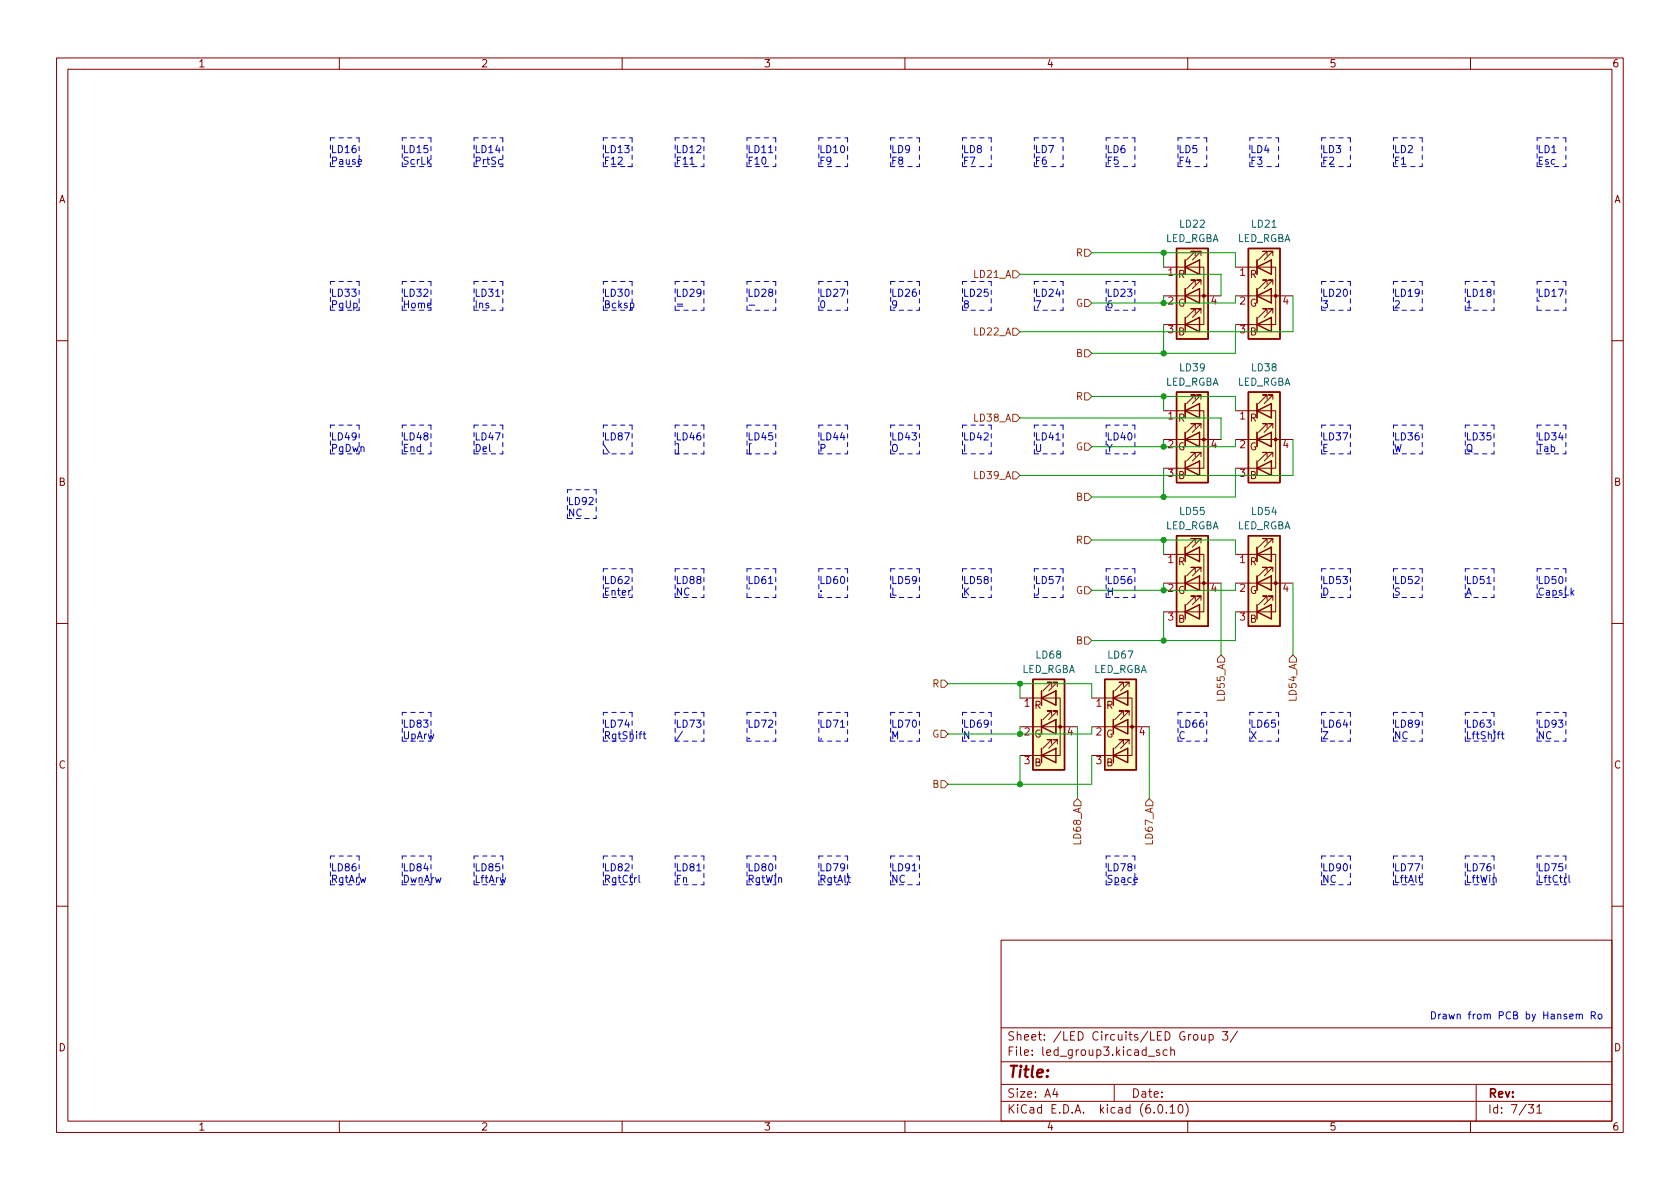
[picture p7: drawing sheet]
<svg xmlns="http://www.w3.org/2000/svg" width="297mm" height="210mm" viewBox="0 0 297 210" stroke-linecap="round" stroke-linejoin="round" font-family="sans-serif">
<g fill="none" stroke="#840000" stroke-width=".18">
<path d="M10 10.2h277v190.1h-277zM12 12.2h273v186.1h-273zM60 10.2v2M110 10.2v2M160 10.2v2M210 10.2v2M260 10.2v2M205.7 47.2h7.2v10.2h-7.2M205.7 52.3h2.6M209.5 51v2.6M209.5 46v2.5M209.5 52.3h6.4"/>
<path d="M211.3 55.4v-.8h-.7h.7l-1.5 1.5M211.3 50.3v-.8h-.7h.7l-1.5 1.5M211.3 45.2v-.8h-.7h.7l-1.5 1.6M212.1 51v2.6zM212.1 51h.1M212.1 46v2.5zM212.1 46h.1M212.3 55.4v-.8h-.7h.7l-1.5 1.5M212.3 50.3v-.8h-.7h.7l-1.5 1.5M212.3 45.2v-.8h-.7h.7l-1.5 1.6M218.4 47.2h7.2v10.2h-7.2M218.4 52.3h2.6"/>
<path d="M222.2 51v2.6M222.2 46v2.5M222.2 52.3h6.4M224 55.4v-.8h-.7h.7l-1.5 1.5M224 50.3v-.8h-.7h.7l-1.5 1.5M224 45.2v-.8h-.7h.7l-1.5 1.6M224.8 51v2.6zM224.8 51h.1M224.8 46v2.5zM224.8 46h.1M225 55.4v-.8h-.7h.7l-1.5 1.5M225 50.3v-.8h-.7h.7l-1.5 1.5"/>
<path d="M225 45.2v-.8h-.7h.7l-1.5 1.6M10 60.2h2M205.7 72.6h7.2v10.2h-7.2M205.7 77.7h2.6M209.5 76.4v2.6M209.5 71.4v2.5M209.5 77.7h6.4M211.3 75.7v-.8h-.7h.7l-1.5 1.5M211.3 70.6v-.8h-.7h.7l-1.5 1.6M212.1 76.4v2.6zM212.1 76.4h.1M212.1 71.4v2.5z"/>
<path d="M212.1 71.4h.1M212.3 75.7v-.8h-.7h.7l-1.5 1.5M212.3 70.6v-.8h-.7h.7l-1.5 1.6M218.4 72.6h7.2v10.2h-7.2M218.4 77.7h2.6M222.2 76.4v2.6M222.2 71.4v2.5M222.2 77.7h6.4M224 75.7v-.8h-.7h.7l-1.5 1.5M224 70.6v-.8h-.7h.7l-1.5 1.6M224.8 76.4v2.6zM224.8 76.4h.1"/>
<path d="M224.8 71.4v2.5zM224.8 71.4h.1M225 75.7v-.8h-.7h.7l-1.5 1.5M225 70.6v-.8h-.7h.7l-1.5 1.6M285 60.2h2M205.7 98h7.2v10.2h-7.2M209.5 96.8v2.5M211.3 96v-.8h-.7h.7l-1.5 1.6M211.3 80.8v-.8h-.7h.7l-1.5 1.5M212.1 96.8v2.5zM212.1 96.8h.1M212.3 96v-.8h-.7h.7l-1.5 1.6"/>
<path d="M212.3 80.8v-.8h-.7h.7l-1.5 1.5M218.4 98h7.2v10.2h-7.2M222.2 96.8v2.5M224 96v-.8h-.7h.7l-1.5 1.6M224 80.8v-.8h-.7h.7l-1.5 1.5M224.8 96.8v2.5zM224.8 96.8h.1M225 96v-.8h-.7h.7l-1.5 1.6M225 80.8v-.8h-.7h.7l-1.5 1.5M10 110.2h2M205.7 103.1h2.6M209.5 101.8v2.6"/>
<path d="M209.5 103.1h6.4M211.3 106.2v-.8h-.7h.7l-1.5 1.5M211.3 101.1v-.8h-.7h.7l-1.5 1.5M212.1 101.8v2.6zM212.1 101.8h.1M212.3 106.2v-.8h-.7h.7l-1.5 1.5M212.3 101.1v-.8h-.7h.7l-1.5 1.5M218.4 103.1h2.6M222.2 101.8v2.6M222.2 103.1h6.4M224 106.2v-.8h-.7h.7l-1.5 1.5M224 101.1v-.8h-.7h.7l-1.5 1.5"/>
<path d="M224.8 101.8v2.6zM224.8 101.8h.1M225 106.2v-.8h-.7h.7l-1.5 1.5M225 101.1v-.8h-.7h.7l-1.5 1.5M285 110.2h2M180.3 123.4h7.2v10.2h-7.2M180.3 128.5h2.6M184.1 127.2v2.6M184.1 122.2v2.5M184.1 128.5h6.4M185.9 131.6v-.8h-.7h.7l-1.5 1.5M185.9 126.5v-.8h-.7h.7l-1.5 1.5"/>
<path d="M185.9 121.4v-.8h-.7h.7l-1.5 1.6M186.7 127.2v2.6zM186.7 127.2h.1M186.7 122.2v2.5zM186.7 122.2h.1M186.9 131.6v-.8h-.7h.7l-1.5 1.5M186.9 126.5v-.8h-.7h.7l-1.5 1.5M186.9 121.4v-.8h-.7h.7l-1.5 1.6M193 123.4h7.2v10.2h-7.2M193 128.5h2.6M196.8 127.2v2.6M196.8 122.2v2.5"/>
<path d="M196.8 128.5h6.4M198.6 131.6v-.8h-.7h.7l-1.5 1.5M198.6 126.5v-.8h-.7h.7l-1.5 1.5M198.6 121.4v-.8h-.7h.7l-1.5 1.6M199.4 127.2v2.6zM199.4 127.2h.1M199.4 122.2v2.5zM199.4 122.2h.1M199.6 131.6v-.8h-.7h.7l-1.5 1.5M199.6 126.5v-.8h-.7h.7l-1.5 1.5M199.6 121.4v-.8h-.7h.7l-1.5 1.6M10 160.2h2"/>
<path d="M177 166.3h108v32h-108zM285 160.2h2M60 198.3v2M110 198.3v2M160 198.3v2M177 194.8h108M177 191.8h108M177 187.8h108M177 181.8h108M186.5 192.5l-.4 1h1M186.9 193v1M197 191.8v3"/>
<path d="M203 186.8h1.1M204.9 195.4l.2-.1a.81 .81 0 0 1 .6 .7 .81 .81 0 0 1-.3 .8h-.2a.81 .81 0 0 1-.6-.6 .81 .81 0 0 1 .3-.8zM205 185.7l-.4-.1-.2 .2 .1 .3 .5 .1v.4h-.6M206.2 196.7v.1M206.4 185.7l-.5-.1-.3 .3v.4l.2 .3h.6M206.9 195.8l.4-.5v1.5M206.9 196.8h.8M207 185.8l.2-.2 .4 .1v.9M207 185.1v1.5M208.5 195.4l.1-.1a.81 .81 0 0 1 .6 .7 .81 .81 0 0 1-.3 .8h-.1a.81 .81 0 0 1-.6-.6 .81 .81 0 0 1 .3-.8zM209.6 195.1a1.72 1.72 0 0 1 0 2.3M210 198.3v2"/>
<path d="M211.1 183l.4-.1 .3 .3v.4l-.3 .3h-.4l-.1-.3v-.4zM212.4 182.9l.1 1h.4l.2-.1M213.1 182.9v1M213.8 183l.4-.1 .3 .3v.4l-.1 .3h-.6M213.8 182.9v1.5M216.1 182.4h1l-.5 .6 .4 .1v.7l-.2 .1h-.4l-.3-.1M218.8 182.4l-1.3 1.9M260 198.3v2M261 191.8v6.5M270.2 195.3h1l-.6 .6 .5 .1v.7l-.2 .1h-.5l-.2-.1M271.7 195.8l.5-.5v1.5M271.7 196.8h.9"/>
</g>
<g fill="#ffffc2" stroke="#ffffc2" stroke-width=".18">
<path d="M195.3 120.1h5.6v16h-5.6z"/>
<path d="M208 94.7h5.6v16h-5.6z"/>
<path d="M182.6 120.1h5.6v16h-5.6z"/>
<path d="M220.7 94.7h5.6v16h-5.6z"/>
<path d="M220.7 43.9h5.6v16h-5.6z"/>
<path d="M208 69.3h5.6v16h-5.6z"/>
<path d="M220.7 69.3h5.6v16h-5.6z"/>
<path d="M208 43.9h5.6v16h-5.6z"/>
</g>
<g fill="none" stroke="#840000" stroke-width=".25">
<path d="M208 43.9h5.6v16h-5.6zM209.5 57.4l2.6-1.3v2.6zM209.5 52.3l2.6-1.3v2.6zM209.5 47.2l2.6-1.2v2.5zM209.5 46v2.5M209.5 51v2.6M209.5 56.1v2.6M220.7 43.9h5.6v16h-5.6zM222.2 57.4l2.6-1.3v2.6zM222.2 52.3l2.6-1.3v2.6zM222.2 47.2l2.6-1.2v2.5zM222.2 46v2.5"/>
<path d="M222.2 51v2.6M222.2 56.1v2.6M208 69.3h5.6v16h-5.6zM209.5 77.7l2.6-1.3v2.6zM209.5 72.6l2.6-1.2v2.5zM209.5 71.4v2.5M209.5 76.4v2.6M220.7 69.3h5.6v16h-5.6zM222.2 77.7l2.6-1.3v2.6zM222.2 72.6l2.6-1.2v2.5zM222.2 71.4v2.5M222.2 76.4v2.6"/>
<path d="M208 94.7h5.6v16h-5.6zM209.5 98l2.6-1.2v2.5zM209.5 82.8l2.6-1.3v2.6zM209.5 81.5v2.6M209.5 96.8v2.5M220.7 94.7h5.6v16h-5.6zM222.2 98l2.6-1.2v2.5zM222.2 82.8l2.6-1.3v2.6zM222.2 81.5v2.6M222.2 96.8v2.5M209.5 108.2l2.6-1.3v2.6zM209.5 103.1l2.6-1.3v2.6z"/>
<path d="M209.5 101.8v2.6M209.5 106.9v2.6M222.2 108.2l2.6-1.3v2.6zM222.2 103.1l2.6-1.3v2.6zM222.2 101.8v2.6M222.2 106.9v2.6M182.6 120.1h5.6v16h-5.6zM184.1 133.6l2.6-1.3v2.6zM184.1 128.5l2.6-1.3v2.6zM184.1 123.4l2.6-1.2v2.5zM184.1 122.2v2.5M184.1 127.2v2.6"/>
<path d="M184.1 132.3v2.6M195.3 120.1h5.6v16h-5.6zM196.8 133.6l2.6-1.3v2.6zM196.8 128.5l2.6-1.3v2.6zM196.8 123.4l2.6-1.2v2.5zM196.8 122.2v2.5M196.8 127.2v2.6M196.8 132.3v2.6"/>
</g>
<g fill="#840000" stroke="#840000" stroke-width=".18">
<circle cx="200.2" cy="128.5" r=".25"/>
<circle cx="212.9" cy="103.1" r=".25"/>
<circle cx="187.5" cy="128.5" r=".25"/>
<circle cx="225.6" cy="103.1" r=".25"/>
<circle cx="225.6" cy="52.3" r=".25"/>
<circle cx="212.9" cy="77.7" r=".25"/>
<circle cx="225.6" cy="77.7" r=".25"/>
<circle cx="212.9" cy="52.3" r=".25"/>
</g>
<g fill="none" stroke="#725600" stroke-width=".18">
<path d="M179.1 47.9h.6l.6 .6-.6 .6h-.6zM179.1 58h.6l.6 .7-.6 .6h-.6zM191.8 53h.6l.6 .6-.6 .6h-.6zM191.8 44.1h.6l.6 .6-.6 .6h-.6zM179.1 73.3h.6l.6 .6-.6 .6h-.6zM191.8 78.4h.6l.6 .6-.6 .6h-.6zM191.8 61.8h.6l.6 .7-.6 .6h-.6zM191.8 69.5h.6l.6 .6-.6 .6h-.6zM179.1 83.4h.6l.6 .7-.6 .6h-.6zM191.8 94.9h.6l.6 .6-.6 .6h-.6zM191.8 87.2h.6l.6 .7-.6 .6h-.6zM191.8 112.6h.6l.6 .7-.6 .6h-.6z"/>
<path d="M191.8 103.8h.6l.6 .6-.6 .6h-.6zM215.9 115.8l.6 .7v.6h-1.2v-.6zM228.6 115.8l.6 .7v.6h-1.2v-.6zM166.4 129.2h.6l.6 .6-.6 .6h-.6zM166.4 120.3h.6l.6 .6-.6 .6h-.6zM166.4 138h.6l.6 .7-.6 .6h-.6zM190.5 141.2l.6 .7v.6h-1.2v-.6zM203.2 141.2l.6 .7v.6h-1.2v-.6z"/>
</g>
<g fill="none" stroke="#0000c2" stroke-width=".18">
<path d="M122 29h.7M135.9 27h.7M87.6 52.4h.8M111.5 53.7l.3-.1 .3 .2-.1 .6h-.5M132.5 54h.9M186.7 77.8h.7M111.5 104.4l-.3 .2M135.9 103.2h.7M262.9 103.2h.7M113.7 129.8h.5M113.9 129.4v1.1l.3 .1M120.7 129.3l-1.1 1.7"/>
<path d="M148.6 128.6h.7M264.7 129.8h.5M265.2 129.4l-.3 .2v1M265.4 129.8h.5M265.6 129.4v1.1l.3 .1M113 154.8v1.1l.2 .1M123.2 154h.7M149.9 155.2h.5M150.1 154.8v1.1l.3 .1M161.3 154h.7M250.8 155.2h.5M251 154.8v1.1l.3 .1"/>
<path d="M277.4 154.8v1.1l.2 .1M278.7 179.5l.2-.2 .3 .1v.8M279.2 179.5l.2-.2 .3 .1 .1 .8M281.4 179.6l.6-.1 .1-.2-.1-.3-.6-.1v1.3M281.7 179.6l.4 .6M282.6 179.5l.2-.2 .4 .2v.4l-.1 .2-.3 .1-.2-.1z"/>
</g>
<g fill="none" stroke="#0000c2" stroke-width=".18" stroke-dasharray=".8 .8">
<path d="M58.4 29.5h5.1M58.4 24.4h5.1M58.4 29.5v-5.1M63.5 24.4v5.1M71.1 29.5v-5.1M71.1 29.5h5.1M71.1 24.4h5.1M76.2 24.4v5.1M83.8 24.4h5.1M83.8 29.5v-5.1M83.8 29.5h5.1M88.9 24.4v5.1"/>
<path d="M106.7 29.5h5.1M106.7 24.4h5.1M106.7 29.5v-5.1M111.8 24.4v5.1M111.8 29.5h-1.3M119.4 29.5v-5.1M119.4 24.4h5.1M119.4 29.5h5.1M124.5 24.4v5.1M132.1 29.5h5.1M132.1 29.5v-5.1M132.1 24.4h5.1"/>
<path d="M137.2 24.4v5.1M144.8 29.5v-5.1M144.8 24.4h5.1M144.8 29.5h5.1M149.9 24.4v5.1M157.5 29.5h5.1M157.5 29.5v-5.1M157.5 24.4h5.1M162.6 24.4v5.1M170.2 29.5v-5.1M170.2 29.5h5.1M170.2 24.4h5.1"/>
<path d="M175.3 24.4v5.1M182.9 29.5v-5.1M182.9 24.4h5.1M182.9 29.5h5.1M188 24.4v5.1M195.6 29.5v-5.1M195.6 29.5h5.1M195.6 24.4h5.1M200.7 24.4v5.1M208.3 29.5v-5.1M208.3 29.5h5.1M208.3 24.4h5.1"/>
<path d="M213.4 24.4v5.1M221 24.4h5.1M221 29.5v-5.1M221 29.5h5.1M226.1 24.4v5.1M233.7 24.4h5.1M233.7 29.5v-5.1M233.7 29.5h5.1M238.8 24.4v5.1M246.4 24.4h5.1M246.4 29.5v-5.1M246.4 29.5h5.1"/>
<path d="M251.5 24.4v5.1M271.8 29.5h5.1M271.8 24.4h5.1M271.8 29.5v-5.1M276.9 24.4v5.1M58.4 54.9v-5.1M58.4 54.9h5.1M58.4 49.8h5.1M63.5 49.8v5.1M71.1 49.8h5.1M71.1 54.9h5.1M71.1 54.9v-5.1"/>
<path d="M76.2 49.8v5.1M83.8 49.8h5.1M83.8 54.9v-5.1M83.8 54.9h5.1M88.9 49.8v5.1M106.7 49.8h5.1M106.7 54.9h5.1M106.7 54.9v-5.1M111.8 49.8v5.1M119.4 54.9v-5.1M119.4 49.8h5.1M119.4 54.9h5.1"/>
<path d="M124.5 49.8v5.1M132.1 54.9v-5.1M132.1 49.8h5.1M132.1 54.9h5.1M137.2 49.8v5.1M144.8 54.9h5.1M144.8 49.8h5.1M144.8 54.9v-5.1M149.9 49.8v5.1M157.5 54.9h5.1M157.5 49.8h5.1M157.5 54.9v-5.1"/>
<path d="M162.6 49.8v5.1M170.2 54.9v-5.1M170.2 49.8h5.1M170.2 54.9h5.1M175.3 49.8v5.1M182.9 54.9v-5.1M182.9 54.9h5.1M182.9 49.8h5.1M188 49.8v5.1M195.6 49.8h5.1M195.6 54.9h5.1M195.6 54.9v-5.1"/>
<path d="M200.7 49.8v5.1M233.7 49.8h5.1M233.7 54.9v-5.1M233.7 54.9h5.1M238.8 49.8v5.1M246.4 54.9v-5.1M246.4 54.9h5.1M246.4 49.8h5.1M251.5 49.8v5.1M259.1 54.9v-5.1M259.1 54.9h5.1M259.1 49.8h5.1"/>
<path d="M264.2 49.8v5.1M271.8 54.9v-5.1M271.8 54.9h5.1M271.8 49.8h5.1M276.9 49.8v5.1M58.4 75.2h5.1M63.5 75.2v5.1M71.1 75.2h5.1M76.2 75.2v5.1M83.8 75.2h5.1M88.9 75.2v5.1M106.7 75.2h5.1"/>
<path d="M111.8 75.2v5.1M119.4 75.2h5.1M124.5 75.2v5.1M132.1 75.2h5.1M137.2 75.2v5.1M144.8 75.2h5.1M149.9 75.2v5.1M157.5 75.2h5.1M162.6 75.2v5.1M170.2 75.2h5.1M175.3 75.2v5.1M182.9 75.2h5.1"/>
<path d="M188 75.2v5.1M195.6 75.2h5.1M200.7 75.2v5.1M233.7 75.2h5.1M238.8 75.2v5.1M246.4 75.2h5.1M251.5 75.2v5.1M259.1 75.2h5.1M264.2 75.2v5.1M271.8 75.2h5.1M276.9 75.2v5.1M58.4 80.3h5.1"/>
<path d="M58.4 80.3v-5.1M71.1 80.3v-5.1M71.1 80.3h5.1M83.8 80.3h5.1M83.8 80.3v-5.1M100.3 91.7v-5.1M100.3 91.7h5.1M100.3 86.6h5.1M105.4 86.6v5.1M106.7 80.3v-5.1M106.7 80.3h5.1M119.4 80.3v-5.1"/>
<path d="M119.4 80.3h5.1M132.1 80.3h5.1M132.1 80.3v-5.1M144.8 80.3h5.1M144.8 80.3v-5.1M157.5 80.3v-5.1M157.5 80.3h5.1M170.2 80.3h5.1M170.2 80.3v-5.1M182.9 80.3v-5.1M182.9 80.3h5.1M195.6 80.3h5.1"/>
<path d="M195.6 80.3v-5.1M233.7 80.3v-5.1M233.7 80.3h5.1M246.4 80.3h5.1M246.4 80.3v-5.1M259.1 80.3v-5.1M259.1 80.3h5.1M271.8 80.3v-5.1M271.8 80.3h5.1M106.7 105.7v-5.1M106.7 105.7h5.1M106.7 100.6h5.1"/>
<path d="M111.8 100.6v5.1M119.4 105.7v-5.1M119.4 100.6h5.1M119.4 105.7h5.1M124.5 100.6v5.1M132.1 105.7v-5.1M132.1 105.7h5.1M132.1 100.6h5.1M137.2 100.6v5.1M144.8 100.6h5.1M144.8 105.7v-5.1M144.8 105.7h5.1"/>
<path d="M149.9 100.6v5.1M157.5 100.6h5.1M157.5 105.7v-5.1M157.5 105.7h5.1M162.6 100.6v5.1M170.2 105.7v-5.1M170.2 100.6h5.1M170.2 105.7h5.1M175.3 100.6v5.1M182.9 105.7v-5.1M182.9 105.7h5.1M182.9 100.6h5.1"/>
<path d="M188 100.6v5.1M195.6 105.7v-5.1M195.6 100.6h5.1M195.6 105.7h5.1M200.7 100.6v5.1M233.7 105.7v-5.1M233.7 100.6h5.1M233.7 105.7h5.1M238.8 100.6v5.1M246.4 105.7v-5.1M246.4 100.6h5.1M246.4 105.7h5.1"/>
<path d="M251.5 100.6v5.1M259.1 105.7v-5.1M259.1 105.7h5.1M259.1 100.6h5.1M264.2 100.6v5.1M271.8 105.7v-5.1M271.8 100.6h5.1M271.8 105.7h5.1M276.9 100.6v5.1M71.1 131.1h5.1M71.1 131.1v-5.1M71.1 126h5.1"/>
<path d="M76.2 126v5.1M106.7 131.1h5.1M106.7 131.1v-5.1M106.7 126h5.1M111.8 126v5.1M119.4 131.1h5.1M119.4 126h5.1M119.4 131.1v-5.1M124.5 126v5.1M132.1 131.1v-5.1M132.1 126h5.1M132.1 131.1h5.1"/>
<path d="M137.2 126v5.1M144.8 131.1h5.1M144.8 131.1v-5.1M144.8 126h5.1M149.9 126v5.1M157.5 131.1v-5.1M157.5 126h5.1M157.5 131.1h5.1M162.6 126v5.1M170.2 131.1v-5.1M170.2 126h5.1M170.2 131.1h5.1"/>
<path d="M175.3 126v5.1M208.3 126h5.1M208.3 131.1v-5.1M208.3 131.1h5.1M213.4 126v5.1M221 126h5.1M221 131.1h5.1M221 131.1v-5.1M226.1 126v5.1M233.7 131.1h5.1M233.7 126h5.1M233.7 131.1v-5.1"/>
<path d="M238.8 126v5.1M246.4 126h5.1M246.4 131.1h5.1M246.4 131.1v-5.1M251.5 126v5.1M259.1 131.1v-5.1M259.1 131.1h5.1M259.1 126h5.1M264.2 126v5.1M271.8 131.1h5.1M271.8 131.1v-5.1M271.8 126h5.1"/>
<path d="M276.9 126v5.1M58.4 156.5v-5.1M58.4 156.5h5.1M58.4 151.4h5.1M63.5 151.4v5.1M71.1 156.5h5.1M71.1 156.5v-5.1M71.1 151.4h5.1M76.2 151.4v5.1M83.8 151.4h5.1M83.8 156.5h5.1M83.8 156.5v-5.1"/>
<path d="M88.9 151.4v5.1M106.7 156.5v-5.1M106.7 156.5h5.1M106.7 151.4h5.1M111.8 151.4v5.1M119.4 156.5v-5.1M119.4 151.4h5.1M119.4 156.5h5.1M124.5 151.4v5.1M132.1 156.5v-5.1M132.1 156.5h5.1M132.1 151.4h5.1"/>
<path d="M137.2 151.4v5.1M144.8 156.5v-5.1M144.8 156.5h5.1M144.8 151.4h5.1M149.9 151.4v5.1M157.5 156.5h5.1M157.5 151.4h5.1M157.5 156.5v-5.1M162.6 151.4v5.1M195.6 151.4h5.1M195.6 156.5h5.1M195.6 156.5v-5.1"/>
<path d="M200.7 151.4v5.1M233.7 156.5v-5.1M233.7 151.4h5.1M233.7 156.5h5.1M238.8 151.4v5.1M246.4 151.4h5.1M246.4 156.5h5.1M246.4 156.5v-5.1M251.5 151.4v5.1M259.1 151.4h5.1M259.1 156.5h5.1M259.1 156.5v-5.1"/>
<path d="M264.2 151.4v5.1M271.8 151.4h5.1M271.8 156.5v-5.1M271.8 156.5h5.1M276.9 151.4v5.1"/>
</g>
<g fill="none" stroke="#009600" stroke-width=".18">
<path d="M180.3 48.5h35.6v3.8M193 44.7h25.4v2.5M205.7 44.7v2.5M205.7 52.3v1.3M205.7 57.4v5.1M218.4 52.3v1.3h-25.4M218.4 57.4v5.1h-25.4M228.6 52.3v6.4h-48.3M180.3 73.9h35.6v3.8M193 70.1h25.4v2.5M205.7 70.1v2.5M205.7 77.7v1.3"/>
<path d="M218.4 77.7v1.3h-25.4M228.6 77.7v6.4h-48.3M193 95.5h25.4v2.5M205.7 82.8v5.1M205.7 95.5v2.5M218.4 82.8v5.1h-25.4M205.7 103.1v1.3M205.7 108.2v5.1M215.9 103.1v12.7M218.4 103.1v1.3h-25.4M218.4 108.2v5.1h-25.4M228.6 103.1v12.7"/>
<path d="M167.6 120.9h25.4v2.5M180.3 120.9v2.5M180.3 128.5v1.3M180.3 133.6v5.1M190.5 128.5v12.7M193 128.5v1.3h-25.4M193 133.6v5.1h-25.4M203.2 128.5v12.7"/>
</g>
<g fill="#009600" stroke="#009600" stroke-width=".18">
<circle cx="205.7" cy="87.9" r=".46"/>
<circle cx="205.7" cy="79" r=".46"/>
<circle cx="205.7" cy="95.5" r=".46"/>
<circle cx="205.7" cy="104.4" r=".46"/>
<circle cx="180.3" cy="138.7" r=".46"/>
<circle cx="180.3" cy="120.9" r=".46"/>
<circle cx="180.3" cy="129.8" r=".46"/>
<circle cx="205.7" cy="113.3" r=".46"/>
<circle cx="205.7" cy="44.7" r=".46"/>
<circle cx="205.7" cy="53.6" r=".46"/>
<circle cx="205.7" cy="62.5" r=".46"/>
<circle cx="205.7" cy="70.1" r=".46"/>
</g>
<text font-size="2.8" fill="#840000" x="178" y="190.6">Title:</text>
<g font-size="2.1" fill="#840000">
<text x="178" y="184">Sheet: /LED Circuits/LED Group 3/</text>
<text x="178" y="186.7">File: led_group3.kicad_sch</text>
<text x="178" y="196.9">KiCad E.D.A. kicad (6.0.10)</text>
<text x="178" y="194.1">Size: A4</text>
<text x="200" y="194.1">Date:</text>
<text x="263" y="194.1">Rev:</text>
<text x="263" y="196.9">Id: 7/31</text>
</g>
<g font-size="1.8" fill="#840000">
<text x="35" y="11.9">1</text>
<text x="85" y="11.9">2</text>
<text x="135" y="11.9">3</text>
<text x="185" y="11.9">4</text>
<text x="235" y="11.9">5</text>
<text x="285" y="11.9">6</text>
<text x="10.3" y="35.9">A</text>
<text x="285.3" y="35.9">A</text>
<text x="208.3" y="49.1">R</text>
<text x="221" y="49.1">R</text>
<text x="208.2" y="54.2">G</text>
<text x="208.3" y="59.3">B</text>
<text x="220.9" y="54.2">G</text>
<text x="221" y="59.3">B</text>
<text x="208.3" y="74.5">R</text>
<text x="221" y="74.5">R</text>
<text x="208.2" y="79.6">G</text>
<text x="220.9" y="79.6">G</text>
<text x="10.3" y="85.9">B</text>
<text x="208.3" y="84.7">B</text>
<text x="221" y="84.7">B</text>
<text x="285.3" y="85.9">B</text>
<text x="208.3" y="99.9">R</text>
<text x="221" y="99.9">R</text>
<text x="208.2" y="105">G</text>
<text x="220.9" y="105">G</text>
<text x="208.3" y="110.1">B</text>
<text x="221" y="110.1">B</text>
<text x="182.9" y="125.3">R</text>
<text x="195.6" y="125.3">R</text>
<text x="182.8" y="130.4">G</text>
<text x="195.5" y="130.4">G</text>
<text x="10.3" y="135.9">C</text>
<text x="182.9" y="135.5">B</text>
<text x="195.6" y="135.5">B</text>
<text x="285.3" y="135.9">C</text>
<text x="10.3" y="185.9">D</text>
<text x="285.3" y="185.9">D</text>
<text x="35" y="199.9">1</text>
<text x="85" y="199.9">2</text>
<text x="135" y="199.9">3</text>
<text x="185" y="199.9">4</text>
<text x="235" y="199.9">5</text>
<text x="285" y="199.9">6</text>
</g>
<g font-size="1.8" fill="#0000c2">
<text x="58.4" y="27.1">LD16</text>
<text x="58.4" y="29.1">Pause</text>
<text x="71.1" y="27.1">LD15</text>
<text x="71.1" y="29.1">ScrLk</text>
<text x="83.8" y="27.1">LD14</text>
<text x="83.8" y="29.1">PrtSc</text>
<text x="106.7" y="27.1">LD13</text>
<text x="106.7" y="29.1">F12</text>
<text x="119.4" y="27.1">LD12</text>
<text x="119.4" y="29.1">F11</text>
<text x="132.1" y="27.1">LD11</text>
<text x="132.1" y="29.1">F10</text>
<text x="144.8" y="27.1">LD10</text>
<text x="144.8" y="29.1">F9</text>
<text x="157.5" y="27.1">LD9</text>
<text x="157.5" y="29.1">F8</text>
<text x="170.2" y="27.1">LD8</text>
<text x="170.2" y="29.1">F7</text>
<text x="182.9" y="27.1">LD7</text>
<text x="182.9" y="29.1">F6</text>
<text x="195.6" y="27.1">LD6</text>
<text x="195.6" y="29.1">F5</text>
<text x="208.3" y="27.1">LD5</text>
<text x="208.3" y="29.1">F4</text>
<text x="221" y="27.1">LD4</text>
<text x="221" y="29.1">F3</text>
<text x="233.7" y="27.1">LD3</text>
<text x="233.7" y="29.1">F2</text>
<text x="246.4" y="27.1">LD2</text>
<text x="246.4" y="29.1">F1</text>
<text x="271.8" y="27.1">LD1</text>
<text x="271.8" y="29.1">Esc</text>
<text x="58.4" y="52.5">LD33</text>
<text x="71.1" y="52.5">LD32</text>
<text x="83.8" y="52.5">LD31</text>
<text x="106.7" y="52.5">LD30</text>
<text x="119.4" y="52.5">LD29</text>
<text x="132.1" y="52.5">LD28</text>
<text x="144.8" y="52.5">LD27</text>
<text x="157.5" y="52.5">LD26</text>
<text x="170.2" y="52.5">LD25</text>
<text x="182.9" y="52.5">LD24</text>
<text x="195.6" y="52.5">LD23</text>
<text x="233.7" y="52.5">LD20</text>
<text x="246.4" y="52.5">LD19</text>
<text x="259.1" y="52.5">LD18</text>
<text x="271.8" y="52.5">LD17</text>
<text x="58.4" y="54.5">PgUp</text>
<text x="71.1" y="54.5">Home</text>
<text x="83.8" y="54.5">Ins</text>
<text x="106.7" y="54.5">Bcksp</text>
<text x="119.4" y="54.5">=</text>
<text x="144.8" y="54.5">0</text>
<text x="157.5" y="54.5">9</text>
<text x="170.2" y="54.5">8</text>
<text x="182.9" y="54.5">7</text>
<text x="195.6" y="54.5">6</text>
<text x="233.7" y="54.5">3</text>
<text x="246.4" y="54.5">2</text>
<text x="259.1" y="54.5">1</text>
<text x="271.8" y="54.5">`</text>
<text x="58.4" y="77.9">LD49</text>
<text x="71.1" y="77.9">LD48</text>
<text x="83.8" y="77.9">LD47</text>
<text x="106.7" y="77.9">LD87</text>
<text x="119.4" y="77.9">LD46</text>
<text x="132.1" y="77.9">LD45</text>
<text x="144.8" y="77.9">LD44</text>
<text x="157.5" y="77.9">LD43</text>
<text x="170.2" y="77.9">LD42</text>
<text x="182.9" y="77.9">LD41</text>
<text x="195.6" y="77.9">LD40</text>
<text x="233.7" y="77.9">LD37</text>
<text x="246.4" y="77.9">LD36</text>
<text x="259.1" y="77.9">LD35</text>
<text x="271.8" y="77.9">LD34</text>
<text x="58.4" y="79.9">PgDwn</text>
<text x="71.1" y="79.9">End</text>
<text x="83.8" y="79.9">Del</text>
<text x="106.7" y="79.9">\</text>
<text x="119.4" y="79.9">]</text>
<text x="132.1" y="79.9">[</text>
<text x="144.8" y="79.9">P</text>
<text x="157.5" y="79.9">O</text>
<text x="170.2" y="79.9">I</text>
<text x="182.9" y="79.9">U</text>
<text x="195.6" y="79.9">Y</text>
<text x="233.7" y="79.9">E</text>
<text x="246.4" y="79.9">W</text>
<text x="259.1" y="79.9">Q</text>
<text x="271.8" y="79.9">Tab</text>
<text x="100.3" y="89.3">LD92</text>
<text x="100.3" y="91.3">NC</text>
<text x="106.7" y="103.3">LD62</text>
<text x="106.7" y="105.3">Enter</text>
<text x="119.4" y="103.3">LD88</text>
<text x="119.4" y="105.3">NC</text>
<text x="132.1" y="103.3">LD61</text>
<text x="132.1" y="105.3">'</text>
<text x="144.8" y="103.3">LD60</text>
<text x="144.8" y="105.3">;</text>
<text x="157.5" y="103.3">LD59</text>
<text x="157.5" y="105.3">L</text>
<text x="170.2" y="103.3">LD58</text>
<text x="170.2" y="105.3">K</text>
<text x="182.9" y="103.3">LD57</text>
<text x="182.9" y="105.3">J</text>
<text x="195.6" y="103.3">LD56</text>
<text x="195.6" y="105.3">H</text>
<text x="233.7" y="103.3">LD53</text>
<text x="233.7" y="105.3">D</text>
<text x="246.4" y="103.3">LD52</text>
<text x="246.4" y="105.3">S</text>
<text x="259.1" y="103.3">LD51</text>
<text x="259.1" y="105.3">A</text>
<text x="271.8" y="103.3">LD50</text>
<text x="271.8" y="105.3">CapsLk</text>
<text x="71.1" y="128.7">LD83</text>
<text x="71.1" y="130.7">UpArw</text>
<text x="106.7" y="128.7">LD74</text>
<text x="106.7" y="130.7">RgtShift</text>
<text x="119.4" y="128.7">LD73</text>
<text x="132.1" y="128.7">LD72</text>
<text x="132.1" y="130.7">.</text>
<text x="144.8" y="128.7">LD71</text>
<text x="144.8" y="130.7">,</text>
<text x="157.5" y="128.7">LD70</text>
<text x="157.5" y="130.7">M</text>
<text x="170.2" y="128.7">LD69</text>
<text x="170.2" y="130.7">N</text>
<text x="208.3" y="128.7">LD66</text>
<text x="208.3" y="130.7">C</text>
<text x="221" y="128.7">LD65</text>
<text x="221" y="130.7">X</text>
<text x="233.7" y="128.7">LD64</text>
<text x="233.7" y="130.7">Z</text>
<text x="246.4" y="128.7">LD89</text>
<text x="246.4" y="130.7">NC</text>
<text x="259.1" y="128.7">LD63</text>
<text x="259.1" y="130.7">LftShift</text>
<text x="271.8" y="128.7">LD93</text>
<text x="271.8" y="130.7">NC</text>
<text x="58.4" y="154.1">LD86</text>
<text x="71.1" y="154.1">LD84</text>
<text x="83.8" y="154.1">LD85</text>
<text x="106.7" y="154.1">LD82</text>
<text x="119.4" y="154.1">LD81</text>
<text x="132.1" y="154.1">LD80</text>
<text x="144.8" y="154.1">LD79</text>
<text x="157.5" y="154.1">LD91</text>
<text x="195.6" y="154.1">LD78</text>
<text x="233.7" y="154.1">LD90</text>
<text x="246.4" y="154.1">LD77</text>
<text x="259.1" y="154.1">LD76</text>
<text x="271.8" y="154.1">LD75</text>
<text x="58.4" y="156.1">RgtArw</text>
<text x="71.1" y="156.1">DwnArw</text>
<text x="83.8" y="156.1">LftArw</text>
<text x="106.7" y="156.1">RgtCtrl</text>
<text x="119.4" y="156.1">Fn</text>
<text x="132.1" y="156.1">RgtWin</text>
<text x="144.8" y="156.1">RgtAlt</text>
<text x="157.5" y="156.1">NC</text>
<text x="195.6" y="156.1">Space</text>
<text x="233.7" y="156.1">NC</text>
<text x="246.4" y="156.1">LftAlt</text>
<text x="259.1" y="156.1">LftWin</text>
<text x="271.8" y="156.1">LftCtrl</text>
<text x="252.7" y="180.2">Drawn from PCB by Hansem Ro</text>
</g>
<g font-size="1.8" fill="#006464">
<text x="208.7" y="40.3">LD22</text>
<text x="221.4" y="40.3">LD21</text>
<text x="206" y="42.8">LED_RGBA</text>
<text x="218.7" y="42.8">LED_RGBA</text>
<text x="208.7" y="65.7">LD39</text>
<text x="221.4" y="65.7">LD38</text>
<text x="206" y="68.2">LED_RGBA</text>
<text x="218.7" y="68.2">LED_RGBA</text>
<text x="206" y="93.6">LED_RGBA</text>
<text x="208.7" y="91.1">LD55</text>
<text x="218.7" y="93.6">LED_RGBA</text>
<text x="221.4" y="91.1">LD54</text>
<text x="180.6" y="119">LED_RGBA</text>
<text x="183.3" y="116.5">LD68</text>
<text x="193.3" y="119">LED_RGBA</text>
<text x="196" y="116.5">LD67</text>
</g>
<g font-size="1.8" fill="#725600">
<text x="190.3" y="45.3">R</text>
<text x="172.3" y="49.1">LD21_A</text>
<text x="172.3" y="59.3">LD22_A</text>
<text x="190.2" y="54.2">G</text>
<text x="190.3" y="63.1">B</text>
<text x="190.3" y="70.7">R</text>
<text x="172.3" y="74.5">LD38_A</text>
<text x="190.2" y="79.6">G</text>
<text x="172.3" y="84.7">LD39_A</text>
<text x="190.3" y="88.5">B</text>
<text x="190.3" y="96.1">R</text>
<text x="190.2" y="105">G</text>
<text x="190.3" y="113.9">B</text>
<text x="164.9" y="121.5">R</text>
<text x="216.5" y="123.9" transform="rotate(-90 216.5 123.9)">LD55_A</text>
<text x="229.2" y="123.9" transform="rotate(-90 229.2 123.9)">LD54_A</text>
<text x="164.8" y="130.4">G</text>
<text x="164.9" y="139.3">B</text>
<text x="191.1" y="149.3" transform="rotate(-90 191.1 149.3)">LD68_A</text>
<text x="203.8" y="149.3" transform="rotate(-90 203.8 149.3)">LD67_A</text>
</g>
<g font-size="1.8" fill="#a90000">
<text x="206.5" y="48.8">1</text>
<text x="206.5" y="53.8">2</text>
<text x="214.1" y="53.8">4</text>
<text x="219.2" y="48.8">1</text>
<text x="219.2" y="53.8">2</text>
<text x="226.8" y="53.8">4</text>
<text x="206.5" y="58.9">3</text>
<text x="219.2" y="58.9">3</text>
<text x="206.5" y="74.2">1</text>
<text x="219.2" y="74.2">1</text>
<text x="206.5" y="79.2">2</text>
<text x="214.1" y="79.2">4</text>
<text x="219.2" y="79.2">2</text>
<text x="226.8" y="79.2">4</text>
<text x="206.5" y="84.3">3</text>
<text x="219.2" y="84.3">3</text>
<text x="206.5" y="99.6">1</text>
<text x="219.2" y="99.6">1</text>
<text x="206.5" y="104.6">2</text>
<text x="214.1" y="104.6">4</text>
<text x="219.2" y="104.6">2</text>
<text x="226.8" y="104.6">4</text>
<text x="206.5" y="109.7">3</text>
<text x="219.2" y="109.7">3</text>
<text x="181.1" y="125">1</text>
<text x="193.8" y="125">1</text>
<text x="181.1" y="130">2</text>
<text x="188.7" y="130">4</text>
<text x="193.8" y="130">2</text>
<text x="201.4" y="130">4</text>
<text x="181.1" y="135.1">3</text>
<text x="193.8" y="135.1">3</text>
</g>
</svg>
